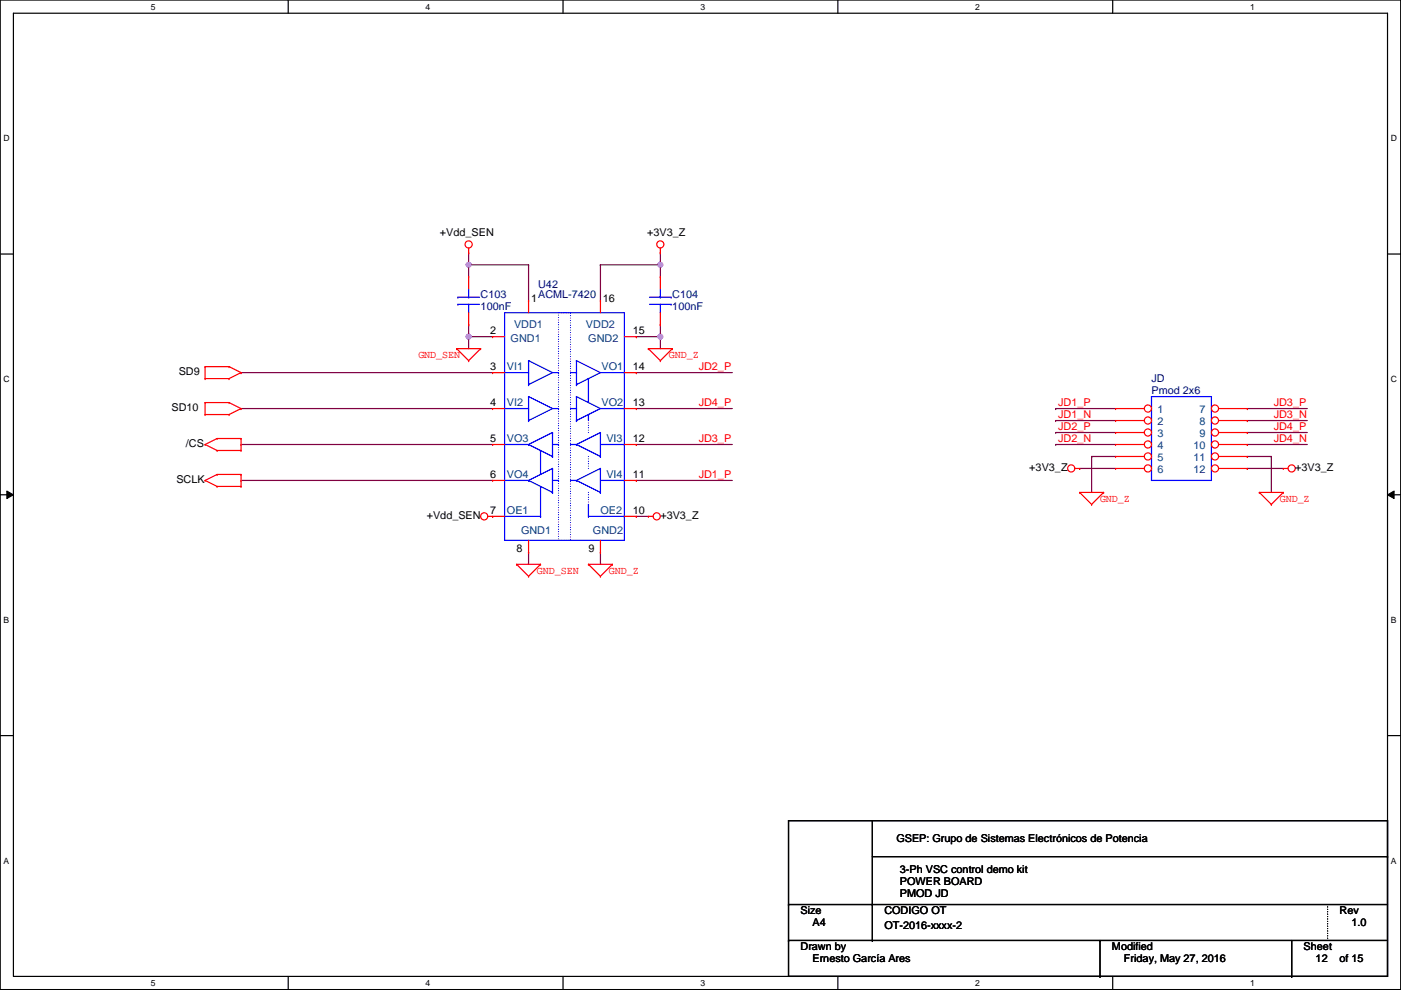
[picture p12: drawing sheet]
<svg xmlns="http://www.w3.org/2000/svg" width="297mm" height="210mm" viewBox="0 0 297 210" stroke-linecap="round" stroke-linejoin="round" font-family="sans-serif">
<path d="M0 0h297v209.8h-297zM2.8 2.8h291.4v204.2h-291.4z" fill="none" stroke="#000" stroke-width=".25"/>
<g fill="#fff">
<path d="M32 .4h1v2h-1z"/>
<path d="M32 207.4h1v2h-1z"/>
</g>
<path d="M61.1 0v2.8M61.1 207v2.8" fill="none" stroke="#000" stroke-width=".25"/>
<g fill="#fff">
<path d="M90.2 .4h1v2h-1z"/>
<path d="M90.2 207.4h1v2h-1z"/>
</g>
<path d="M119.4 0v2.8M119.4 207v2.8" fill="none" stroke="#000" stroke-width=".25"/>
<g fill="#fff">
<path d="M148.5 .4h1v2h-1z"/>
<path d="M148.5 207.4h1v2h-1z"/>
</g>
<path d="M177.6 0v2.8M177.6 207v2.8" fill="none" stroke="#000" stroke-width=".25"/>
<g fill="#fff">
<path d="M206.8 .4h1v2h-1z"/>
<path d="M206.8 207.4h1v2h-1z"/>
</g>
<path d="M235.9 0v2.8M235.9 207v2.8" fill="none" stroke="#000" stroke-width=".25"/>
<g fill="#fff">
<path d="M265 .4h1.1v2h-1.1z"/>
<path d="M265 207.4h1.1v2h-1.1z"/>
<path d="M.7 28.3h1.4v2.1h-1.4z"/>
<path d="M294.9 28.3h1.3v2.1h-1.3z"/>
<path d="M.7 79.4h1.4v2h-1.4z"/>
<path d="M294.9 79.4h1.3v2h-1.3z"/>
</g>
<path d="M0 53.9h2.8M294.2 53.9h2.8" fill="none" stroke="#000" stroke-width=".25"/>
<g fill="#fff">
<path d="M.7 130.4h1.3v2.1h-1.3z"/>
<path d="M294.9 130.4h1.2v2.1h-1.2z"/>
</g>
<path d="M0 104.9h2.8M294.2 104.9h2.8" fill="none" stroke="#000" stroke-width=".25"/>
<path d="M1.4 104.1l1.4 .8-1.4 .8zM294.2 104.9l1.4-.8v1.6z" fill="#000"/>
<path d="M1.4 104.1l1.4 .8-1.4 .8zM294.2 104.9l1.4-.8v1.6z" fill="none" stroke="#000" stroke-width=".21"/>
<g fill="#fff">
<path d="M.7 181.5h1.3v2h-1.3z"/>
<path d="M294.9 181.5h1.2v2h-1.2z"/>
</g>
<path d="M0 156h2.8M294.2 156h2.8" fill="none" stroke="#000" stroke-width=".25"/>
<path d="M134.9 71.4h.1M134.9 71.4h5.1M140 71.4h.1M140 71.4v2.5M127.3 117.1h.1M127.3 117.1v2.5" fill="none" stroke="#800040" stroke-width=".25"/>
<circle cx="140" cy="71.4" r=".5" fill="#f0f"/>
<circle cx="140" cy="71.4" r=".5" fill="none" stroke="#f0f" stroke-width=".25"/>
<path d="M140 53.6h.1M140 53.6v2.5M140 68.8h.1M140 68.8v2.6" fill="none" stroke="#800040" stroke-width=".25"/>
<circle cx="140" cy="56.1" r=".5" fill="#f0f"/>
<circle cx="140" cy="56.1" r=".5" fill="none" stroke="#f0f" stroke-width=".25"/>
<path d="M127.3 56.1h.1M127.3 56.1h12.7M127.3 56.1v7.7M140 56.1h.1M140 56.1v2.6M99.4 71.4h.1M99.4 71.4h5" fill="none" stroke="#800040" stroke-width=".25"/>
<circle cx="99.4" cy="71.4" r=".5" fill="#f0f"/>
<circle cx="99.4" cy="71.4" r=".5" fill="none" stroke="#f0f" stroke-width=".25"/>
<path d="M99.4 53.6h.1M99.4 53.6v2.5M99.4 71.4h.1M99.4 68.8h.1M99.4 68.8v5.1" fill="none" stroke="#800040" stroke-width=".25"/>
<circle cx="99.4" cy="56.1" r=".5" fill="#f0f"/>
<circle cx="99.4" cy="56.1" r=".5" fill="none" stroke="#f0f" stroke-width=".25"/>
<g fill="none" stroke="#800040" stroke-width=".25">
<path d="M99.4 56.1h.1M99.4 56.1h12.7M99.4 56.1v2.6M112.1 56.1h.1M112.1 56.1v7.7M51.1 79h.1M51.1 79h53.3M134.9 79h.1M134.9 79h20.3M51.1 86.6h.1M51.1 94.2h.1M51.1 86.6h53.3"/>
<path d="M51.1 94.2h53.3M134.9 86.6h.1M134.9 94.2h.1M134.9 86.6h20.3M134.9 94.2h20.3M223.8 86.6h.1M223.8 89.2h.1M223.8 91.7h.1M223.8 94.2h.1M223.8 86.6h12.7M223.8 89.2h12.7M223.8 91.7h12.7"/>
<path d="M223.8 94.2h12.7M228.9 99.3h.1M228.9 99.3h7.6M231.4 96.8h.1M231.4 96.8h5.1M231.4 96.8v7.6M264.5 99.3h.1M264.5 96.8h.1M264.5 86.6h.1M264.5 89.2h.1M264.5 91.7h.1M264.5 94.2h.1"/>
<path d="M264.5 99.3h7.6M264.5 96.8h5M264.5 86.6h12.7M264.5 89.2h12.7M264.5 91.7h12.7M264.5 94.2h12.7M269.5 96.8h.1M269.5 96.8v7.6M51.1 101.9h.1M51.1 101.9h53.3M112.1 117.1h.1M112.1 117.1v2.5"/>
<path d="M134.9 109.5h.1M134.9 101.9h.1M134.9 109.5h2.6M134.9 101.9h20.3"/>
</g>
<g fill="none" stroke="#f00" stroke-width=".25">
<path d="M99.4 53.6h.1M99.4 52.6v1M140 53.6h.1M140 58.7h.1M140 52.6v1M140 58.7v2.5M43.5 77.7h.1M43.5 77.7h5.1M43.5 77.7v2.6M48.6 77.7h.1M48.6 77.7l2.5 1.3M51.1 79h.1"/>
<path d="M51.1 79l-2.5 1.3M96.8 73.9h.1M96.8 73.9h5.1M96.8 73.9l2.6 2.6M99.4 76.5h.1M101.9 73.9h.1M101.9 73.9l-2.5 2.6M137.5 73.9h.1M137.5 73.9h5M137.5 73.9l2.5 2.6M140 76.5h.1M140 68.8h.1"/>
<path d="M140 66.3v2.5M142.5 73.9h.1M142.5 73.9l-2.5 2.6M43.5 80.3h.1M43.5 87.9h.1M43.5 85.4h.1M43.5 94.2h.1M43.5 80.3h5.1M43.5 85.4v2.5M43.5 85.4h5.1M43.5 87.9h5.1M43.5 94.2l2.5 1.3"/>
<path d="M46 93h.1M46 95.5h.1M46 93h5.1M46 93l-2.5 1.2M46 95.5h5.1M48.6 80.3h.1M48.6 85.4h.1M48.6 87.9h.1M48.6 85.4l2.5 1.2M51.1 86.6h.1M51.1 95.5h.1M51.1 93h.1"/>
<path d="M51.1 86.6l-2.5 1.3M51.1 93v2.5M227.9 99.3h1M228.9 99.3h.1M272.1 99.3h.1M272.1 99.3h1M43.5 101.9h.1M43.5 101.9l2.5 1.2M46 100.6h.1M46 103.1h.1M46 100.6h5.1M46 100.6l-2.5 1.3"/>
<path d="M46 103.1h5.1M51.1 103.1h.1M51.1 100.6h.1M51.1 100.6v2.5M103.4 109.5h1M104.4 109.5h.1M109.5 119.6h.1M109.5 119.6h5.1M109.5 119.6l2.6 2.6M114.6 119.6h.1M114.6 119.6l-2.5 2.6M124.8 119.6h.1"/>
<path d="M124.8 119.6h5M124.8 119.6l2.5 2.6M129.8 119.6h.1M129.8 119.6l-2.5 2.6M137.5 109.5h.1M137.5 109.5h1M228.9 104.4h.1M228.9 104.4h5.1M228.9 104.4l2.5 2.5M231.4 106.9h.1M234 104.4h.1M234 104.4l-2.6 2.5"/>
<path d="M267 104.4h.1M267 104.4h5.1M267 104.4l2.5 2.5M269.5 106.9h.1M272.1 104.4h.1M272.1 104.4l-2.6 2.5M112.1 122.2h.1M127.3 122.2h.1"/>
<circle cx="99.4" cy="51.8" r=".76"/>
<circle cx="140" cy="51.8" r=".76"/>
<circle cx="227.1" cy="99.3" r=".76"/>
<circle cx="273.9" cy="99.3" r=".76"/>
<circle cx="102.7" cy="109.5" r=".76"/>
<circle cx="139.2" cy="109.5" r=".76"/>
</g>
<g fill="none" stroke="#000" stroke-width=".25">
<path d="M167.2 174h127v33h-127zM185 174v25.4M167.2 199.4h.1M167.2 191.8h.1M167.2 199.4h127M167.2 191.8h127M185 199.4h.1M185 191.8h.1M185 181.6h109.2M233.2 199.4v7.6M273.9 199.4v7.6M294.2 181.6h.1"/>
<path d="M233.2 207h.1M273.9 207h.1"/>
</g>
<path d="M281.5 191.8v7.6M281.5 199.4h.1" fill="none" stroke="#000" stroke-width=".25" stroke-dasharray="0 .5"/>
<path d="M137.7 64.5h4.6M137.7 63h4.6M140 63h.1M140 64.5h.1M140 61.2v1.8M140 64.5v1.8M142.3 64.5h.1M142.3 63h.1M244.1 84.1h12.7v17.8h-12.7z" fill="none" stroke="#00f" stroke-width=".25"/>
<circle cx="243.4" cy="86.6" r=".76" fill="#fff"/>
<g fill="none" stroke="#f00" stroke-width=".25">
<path d="M236.5 86.6h.1M236.5 86.6h6.1"/>
<circle cx="243.4" cy="86.6" r=".76"/>
</g>
<circle cx="243.4" cy="89.2" r=".76" fill="#fff"/>
<g fill="none" stroke="#f00" stroke-width=".25">
<path d="M236.5 89.2h.1M236.5 89.2h6.1"/>
<circle cx="243.4" cy="89.2" r=".76"/>
</g>
<circle cx="243.4" cy="91.7" r=".76" fill="#fff"/>
<g fill="none" stroke="#f00" stroke-width=".25">
<path d="M236.5 91.7h.1M236.5 91.7h6.1"/>
<circle cx="243.4" cy="91.7" r=".76"/>
</g>
<circle cx="243.4" cy="94.2" r=".76" fill="#fff"/>
<g fill="none" stroke="#f00" stroke-width=".25">
<path d="M236.5 94.2h.1M236.5 94.2h6.1"/>
<circle cx="243.4" cy="94.2" r=".76"/>
</g>
<circle cx="243.4" cy="96.8" r=".76" fill="#fff"/>
<g fill="none" stroke="#f00" stroke-width=".25">
<path d="M236.5 96.8h.1M236.5 96.8h6.1"/>
<circle cx="243.4" cy="96.8" r=".76"/>
</g>
<circle cx="243.4" cy="99.3" r=".76" fill="#fff"/>
<g fill="none" stroke="#f00" stroke-width=".25">
<path d="M236.5 99.3h.1M236.5 99.3h6.1"/>
<circle cx="243.4" cy="99.3" r=".76"/>
</g>
<circle cx="257.6" cy="86.6" r=".76" fill="#fff"/>
<g fill="none" stroke="#f00" stroke-width=".25">
<path d="M258.4 86.6h6.1M264.5 86.6h.1"/>
<circle cx="257.6" cy="86.6" r=".76"/>
</g>
<circle cx="257.6" cy="89.2" r=".76" fill="#fff"/>
<g fill="none" stroke="#f00" stroke-width=".25">
<path d="M258.4 89.2h6.1M264.5 89.2h.1"/>
<circle cx="257.6" cy="89.2" r=".76"/>
</g>
<circle cx="257.6" cy="91.7" r=".76" fill="#fff"/>
<g fill="none" stroke="#f00" stroke-width=".25">
<path d="M258.4 91.7h6.1M264.5 91.7h.1"/>
<circle cx="257.6" cy="91.7" r=".76"/>
</g>
<circle cx="257.6" cy="94.2" r=".76" fill="#fff"/>
<g fill="none" stroke="#f00" stroke-width=".25">
<path d="M258.4 94.2h6.1M264.5 94.2h.1"/>
<circle cx="257.6" cy="94.2" r=".76"/>
</g>
<circle cx="257.6" cy="96.8" r=".76" fill="#fff"/>
<g fill="none" stroke="#f00" stroke-width=".25">
<path d="M258.4 96.8h6.1M264.5 96.8h.1"/>
<circle cx="257.6" cy="96.8" r=".76"/>
</g>
<circle cx="257.6" cy="99.3" r=".76" fill="#fff"/>
<g fill="none" stroke="#f00" stroke-width=".25">
<path d="M99.4 58.7h.1M99.4 58.7v2.5M99.4 68.8h.1M99.4 66.3v2.5M104.4 79h.1M104.4 71.4h.1M104.4 79h2.6M104.4 71.4h2.6M112.1 63.8h.1M112.1 63.8v2.5M127.3 63.8h.1M127.3 63.8v2.5"/>
<path d="M132.4 79h2.5M132.4 71.4h2.5M134.9 79h.1M134.9 71.4h.1M104.4 86.6h.1M104.4 94.2h.1M104.4 86.6h2.6M104.4 94.2h2.6M132.4 86.6h2.5M132.4 94.2h2.5M134.9 86.6h.1M134.9 94.2h.1"/>
<path d="M258.4 99.3h6.1M264.5 99.3h.1M104.4 101.9h.1M104.4 109.5h.1M104.4 101.9h2.6M104.4 109.5h2.6M112.1 117.1h.1M112.1 114.6v2.5M127.3 117.1h.1M127.3 114.6v2.5M132.4 101.9h2.5M132.4 109.5h2.5"/>
<path d="M134.9 101.9h.1M134.9 109.5h.1"/>
<circle cx="257.6" cy="99.3" r=".76"/>
</g>
<g fill="none" stroke="#00f" stroke-width=".25">
<path d="M97.1 64.5h.1M97.1 63h.1M97.1 64.5h4.5M97.1 63h4.5M99.4 63h.1M99.4 64.5h.1M99.4 61.2v1.8M99.4 64.5v1.8M107 66.3h25.4v48.3h-25.4zM107 79h5.1M112.1 76.5h.1M112.1 79h.1"/>
<path d="M112.1 76.5v5M112.1 76.5l5 2.5M117.1 79l-5 2.5M117.1 79h1.3M118.4 79h.1M121 79h1.2M122.2 76.5h.1M122.2 79h.1M122.2 76.5l5.1 2.5M122.2 76.5v5M127.3 79l-5.1 2.5M127.3 79h5.1"/>
<path d="M132.4 79h.1M107 86.6h5.1M107 94.2h5.1M112.1 81.5h.1M112.1 84.1h.1M112.1 89.2h.1M112.1 86.6h.1M112.1 94.2h.1M112.1 84.1v5.1M112.1 84.1l5 2.5M112.1 94.2l5 2.6M114.6 95.5h.1"/>
<path d="M114.6 95.5v5.1M117.1 91.7h.1M117.1 96.8h.1M117.1 99.3h.1M117.1 86.6l-5 2.6M117.1 91.7l-5 2.5M117.1 91.7v5.1M117.1 99.3v5.1M117.1 99.3l-5 2.6M117.1 86.6h1.3M117.1 94.2h1.3M118.4 86.6h.1"/>
<path d="M118.4 94.2h.1M121 86.6h1.2M121 94.2h1.2M122.2 81.5h.1M122.2 89.2h.1M122.2 84.1h.1M122.2 86.6h.1M122.2 94.2h.1M122.2 84.1v5.1M122.2 84.1l5.1 2.5M122.2 94.2l5.1 2.6M124.8 87.9h.1"/>
<path d="M124.8 80.3h.1M124.8 80.3v5.1M124.8 87.9v1.3M127.3 96.8h.1M127.3 91.7h.1M127.3 99.3h.1M127.3 86.6l-5.1 2.6M127.3 91.7v5.1M127.3 99.3v5.1M127.3 91.7l-5.1 2.5M127.3 99.3l-5.1 2.6M127.3 86.6h5.1"/>
<path d="M127.3 94.2h5.1M132.4 86.6h.1M132.4 94.2h.1M107 101.9h5.1M107 109.5h7.6M112.1 101.9h.1M112.1 101.9l5 2.5M114.6 109.5h.1M114.6 103.1v6.4M117.1 104.4h.1M117.1 101.9h1.3M118.4 101.9h.1"/>
<path d="M121 101.9h1.2M122.2 101.9h.1M122.2 101.9l5.1 2.5M124.8 109.5h.1M124.8 106.9v2.6M124.8 109.5h7.6M127.3 104.4h.1M127.3 101.9h5.1M132.4 101.9h.1M132.4 109.5h.1"/>
</g>
<path d="M118.4 66.3h2.6v48.3h-2.6zM124.8 89.2v2.5M124.8 91.7h.1M124.8 96.8v2.5M124.8 99.3h.1M124.8 106.9v-2.5M124.8 104.4h.1" fill="none" stroke="#00f" stroke-width=".25" stroke-dasharray="0 .5"/>
<circle cx="140" cy="71.4" r=".5" fill="#f0f"/>
<circle cx="140" cy="71.4" r=".5" fill="none" stroke="#f0f" stroke-width=".25"/>
<circle cx="140" cy="56.1" r=".5" fill="#f0f"/>
<circle cx="140" cy="56.1" r=".5" fill="none" stroke="#f0f" stroke-width=".25"/>
<circle cx="99.4" cy="71.4" r=".5" fill="#f0f"/>
<circle cx="99.4" cy="71.4" r=".5" fill="none" stroke="#f0f" stroke-width=".25"/>
<circle cx="99.4" cy="56.1" r=".5" fill="#f0f"/>
<circle cx="99.4" cy="56.1" r=".5" fill="none" stroke="#f0f" stroke-width=".25"/>
<g font-size="2.3">
<text x="93.3" y="50.1">+Vdd_SEN</text>
<text x="137.2" y="50.1">+3V3_Z</text>
<text x="112.6" y="64">1</text>
<text x="127.8" y="64">16</text>
<text x="103.9" y="70.9">2</text>
<text x="134.2" y="70.9">15</text>
<text x="37.9" y="79.5">SD9</text>
<text x="103.9" y="78.5">3</text>
<text x="134.2" y="78.5">14</text>
<text x="36.4" y="87.2">SD10</text>
<text x="103.9" y="86.1">4</text>
<text x="134.2" y="86.1">13</text>
<text x="39.4" y="94.8">/CS</text>
<text x="103.9" y="93.7">5</text>
<text x="134.2" y="93.7">12</text>
<text x="103.9" y="101.3">6</text>
<text x="134.2" y="101.3">11</text>
<text x="218.2" y="99.9">+3V3_Z</text>
<text x="274.6" y="99.9">+3V3_Z</text>
<text x="37.4" y="102.4">SCLK</text>
<text x="90.5" y="110">+Vdd_SEN</text>
<text x="103.9" y="109">7</text>
<text x="134.2" y="109">10</text>
<text x="140" y="110">+3V3_Z</text>
<text x="109.5" y="117.1">8</text>
<text x="124.8" y="117.1">9</text>
<text x="190" y="178.6">GSEP: Grupo de Sistemas Electrónicos de Potencia</text>
<text x="190.8" y="185.2">3-Ph VSC control demo kit</text>
<text x="190.8" y="187.7">POWER BOARD</text>
<text x="190.8" y="190.3">PMOD JD</text>
<text x="169.7" y="193.8">Size</text>
<text x="172.3" y="196.4">A4</text>
<text x="187.5" y="196.9">OT-2016-xxxx-2</text>
<text x="187.5" y="193.8">CODIGO OT</text>
<text x="284" y="193.8">Rev</text>
<text x="286.6" y="196.4">1.0</text>
<text x="169.7" y="201.5">Drawn by</text>
<text x="172.3" y="204">Ernesto García Ares</text>
<text x="235.8" y="201.5">Modified</text>
<text x="238.3" y="204">Friday, May 27, 2016</text>
<text x="276.4" y="201.5">Sheet</text>
<text x="278.9" y="204">12</text>
<text x="284" y="204">of 15</text>
</g>
<g font-size="2.3" fill="#000080">
<text x="101.9" y="63.3">C103</text>
<text x="101.9" y="65.8">100nF</text>
<text x="114.1" y="61">U42</text>
<text x="114.1" y="63.3">ACML-7420</text>
<text x="142.5" y="63.3">C104</text>
<text x="142.5" y="65.8">100nF</text>
<text x="244.1" y="81.1">JD</text>
<text x="244.1" y="83.6">Pmod 2x6</text>
</g>
<g font-size="2.3" fill="#004080">
<text x="109" y="69.6">VDD1</text>
<text x="124.2" y="69.6">VDD2</text>
<text x="108.3" y="72.4">GND1</text>
<text x="124.7" y="72.4">GND2</text>
<text x="107.5" y="78.5">VI1</text>
<text x="127.6" y="78.5">VO1</text>
<text x="107.5" y="86.1">VI2</text>
<text x="127.6" y="86.1">VO2</text>
<text x="245.4" y="87.7">1</text>
<text x="254.3" y="87.7">7</text>
<text x="107.5" y="93.8">VO3</text>
<text x="128.6" y="93.8">VI3</text>
<text x="245.4" y="90.2">2</text>
<text x="245.4" y="92.7">3</text>
<text x="245.4" y="95.3">4</text>
<text x="253" y="95.3">10</text>
<text x="254.3" y="90.2">8</text>
<text x="254.3" y="92.7">9</text>
<text x="107.5" y="101.4">VO4</text>
<text x="128.6" y="101.4">VI4</text>
<text x="245.4" y="97.8">5</text>
<text x="245.4" y="100.4">6</text>
<text x="253" y="97.8">11</text>
<text x="253" y="100.4">12</text>
<text x="107.5" y="109">OE1</text>
<text x="110.5" y="113.2">GND1</text>
<text x="125.7" y="113.2">GND2</text>
<text x="127.3" y="109">OE2</text>
</g>
<g font-size="2.3" fill="#f00">
<text x="88.7" y="76">GND_SEN</text>
<text x="141.8" y="76">GND_Z</text>
<text x="148.1" y="78.4">JD2_P</text>
<text x="148.1" y="86.1">JD4_P</text>
<text x="224.3" y="86.1">JD1_P</text>
<text x="224.3" y="88.6">JD1_N</text>
<text x="270.1" y="86.1">JD3_P</text>
<text x="270.1" y="88.6">JD3_N</text>
<text x="148.1" y="93.7">JD3_P</text>
<text x="224.3" y="91.1">JD2_P</text>
<text x="224.3" y="93.7">JD2_N</text>
<text x="270.1" y="91.1">JD4_P</text>
<text x="270.1" y="93.7">JD4_N</text>
<text x="148.1" y="101.3">JD1_P</text>
<text x="233.2" y="106.5">GND_Z</text>
<text x="271.3" y="106.5">GND_Z</text>
<text x="113.8" y="121.7">GND_SEN</text>
<text x="129.1" y="121.7">GND_Z</text>
</g>
<g font-size="1.8">
<text x="32" y="2">5</text>
<text x="90.2" y="2">4</text>
<text x="148.5" y="2">3</text>
<text x="206.8" y="2">2</text>
<text x="265" y="2">1</text>
<text x=".7" y="30">D</text>
<text x="294.9" y="30">D</text>
<text x=".7" y="81">C</text>
<text x="294.9" y="81">C</text>
<text x=".7" y="132.1">B</text>
<text x="294.9" y="132.1">B</text>
<text x=".7" y="183.1">A</text>
<text x="294.9" y="183.1">A</text>
<text x="32" y="209">5</text>
<text x="90.2" y="209">4</text>
<text x="148.5" y="209">3</text>
<text x="206.8" y="209">2</text>
<text x="265" y="209">1</text>
</g>
</svg>
